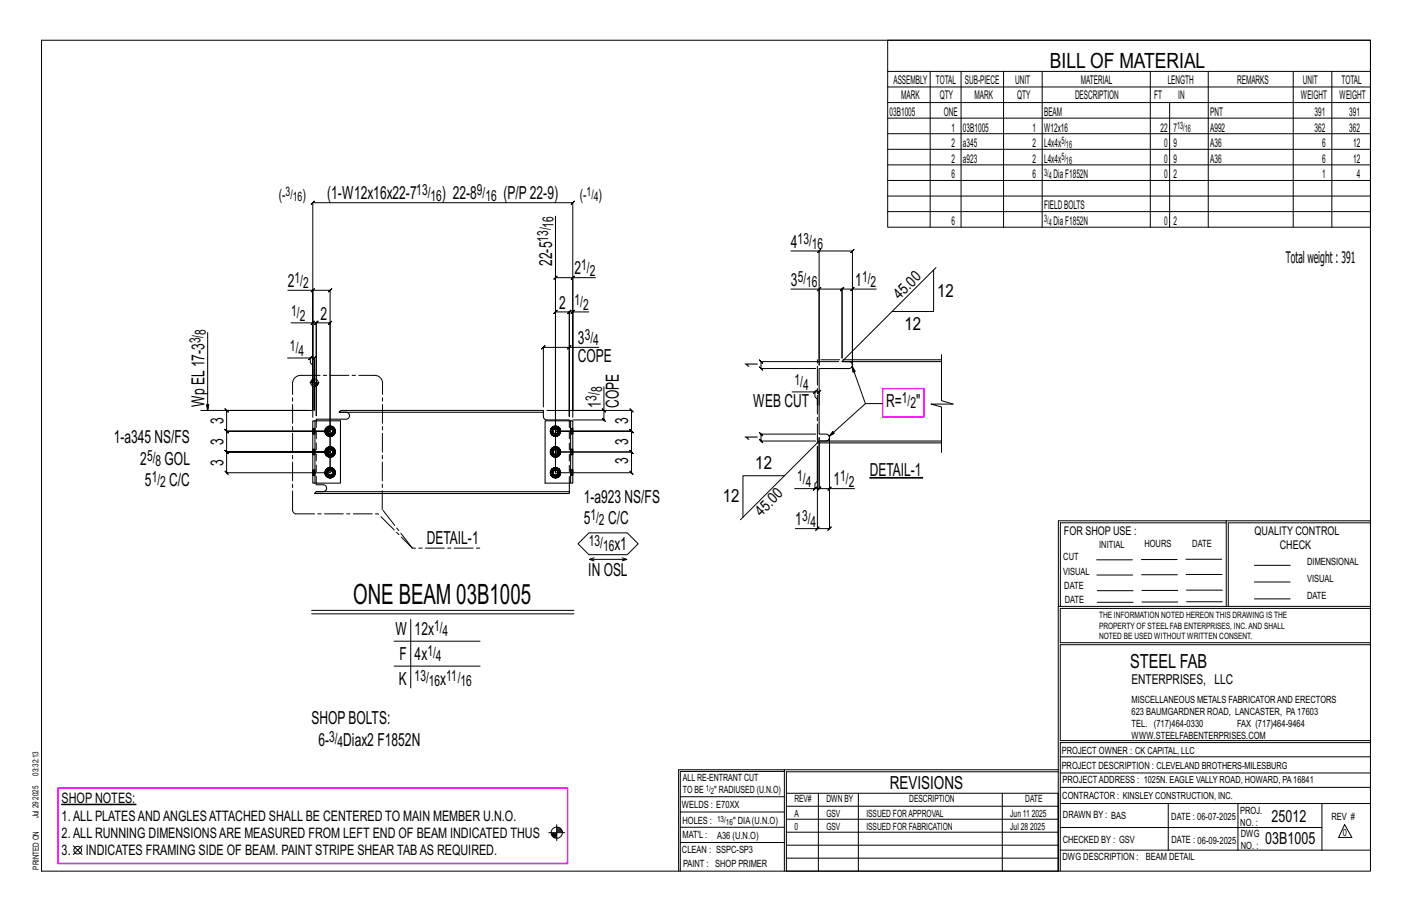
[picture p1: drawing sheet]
<svg xmlns="http://www.w3.org/2000/svg" width="432mm" height="279mm" viewBox="0 0 432 279" stroke-linecap="round" stroke-linejoin="round" font-family="sans-serif">
<path d="M266 146h16.2v.2h-16.2zM18.9 245.8h22.7v.2h-22.7z" fill="#000" stroke="#000" stroke-width=".31"/>
<g fill="none" stroke="#000" stroke-width=".31">
<path d="M12.7 12.3h406.4v254h-406.4zM271.5 12.3h147.6v57.2h-147.6zM271.5 21.8h147.6M271.5 26.6h147.6M271.5 31.4h147.6M271.5 36.1h147.6M284.5 21.8v47.7M293.9 21.8v47.7M306.9 21.8v47.7M318.7 21.8v47.7M351.8 21.8v47.7M357.7 31.4v38.1"/>
<path d="M369.5 21.8v47.7M395.5 21.8v47.7M407.3 21.8v47.7M271.5 40.9h147.6M271.5 45.6h147.6M271.5 50.4h147.6M271.5 55.2h147.6M271.5 59.9h147.6M169.9 66.1v78.4v-59.6l-.5 .5 1-1-.5 .5h5.3M241.9 76.7h8.6v34.9v-23.2h-8.6M250.5 76.7l.5-.5-1 1zM250.5 76.7h10.2l-.5 .5 1-1-.5 .5v34.9v-23.2h7.3"/>
<path d="M271.5 64.7h147.6M88 88.7h7.7v36.8v-63.5l-.5 .5 1-1-.5 .5h79.5l-.5 .5 1-1-.5 .5v63.5M89 98.7h6.7v26.8h-34.3M95.7 88.7h5.2l-.5 .5 1-1-.5 .5v55.8h-31.6l.5 .5-1-1 .5 .5v-6.3l.5 .5-1-1 .5 .5h31.6h-31.6l.5 .5-1-1 .5 .5v-6.4l.5 .5-1-1 .5 .5h31.6h-31.6l.5 .5-1-1 .5 .5v-6.3l.5 .5-1-1 .5 .5h24.9M95.7 98.7h1l-.5 .5 1-1-.5 .5v28.4v-28.4l-.5 .5 1-1-.5 .5h4.2l-.5 .5 1-1-.5 .5v45.8M96.2 88.2l-1 1zM96.2 98.2l-1 1zM175.2 95.4l.5-.5-1 1zM175.2 95.4h-1.1l.5-.5-1 1 .5-.5v31.9M175.7 84.4l-1 1zM180 95.4h-4.8v32.2M182.1 84.9h-6.9v40.6h17.9l-.5-.5 1 1-.5-.5v6.3l-.5-.5 1 1-.5-.5h-23.2h23.2l-.5-.5 1 1-.5-.5v6.4l-.5-.5 1 1-.5-.5h-23.2h23.2l-.5-.5 1 1-.5-.5v6.3l-.5-.5 1 1-.5-.5h-23.2v-49.1l-.5 .5 1-1-.5 .5h4.2l-.5 .5 1-1-.5 .5v31.9"/>
<path d="M250 88.9l1-1zM250.5 88.4h7l-.5 .5 1-1-.5 .5v21.1v-21.1l-.5 .5 1-1-.5 .5h3.2M260.7 88.4l.5-.5-1 1zM285.5 82.5v12.7h-12.7M286.2 81.8l-28.2 28.2M63.5 101.6v23.9l-.4-1.8h.8l-.4 1.8M87.9 109.4h7v1.5l.8 .8v15.9M94.8 117h2.8M94.9 109.4h1.3l-.5 .5 1-1-.5 .5v16.1M95.1 116.5v.5M95.3 116.2v.8M95.4 108.9l-1 1z"/>
<path d="M95.5 116v1M95.8 115.9v1.1M96 115.9v1.1M96.2 115.6v8.8M96.4 117v1.1M96.6 117v1.1M96.8 117v1M97 117v.8M97.2 117v.5M174.1 106.2l.5-.5-1 1zM174.1 106.2h-7.9l.5-.5-1 1 .5-.5v18.2M183.2 106.2h-9.1v21.1"/>
<path d="M184.7 118.2v7.3h-17.5M242.2 119.8h7v1.5l.8 .8v1.8M249.2 119.8h1.3l-.5 .5 1-1-.5 .5v4.1M256.4 110.5h-23.7l-.5-.5 1 1-.5-.5v2.2l-.5-.5 1 1-.5-.5h16.7M260.6 112l.2 1.8 .7-.3-.9-1.5 4 11.4M287.9 108.4v14.1l3.6 1h-6.8l3.2 .9v13.9M99.4 138.2h.5M99.4 131.8h.5M99.5 137.6l.5 .2-.1 .4M99.5 131.2l.5 .2-.1 .4M99.9 139.2l.5 .4M99.9 132.9l.5 .3"/>
<path d="M99.9 138.2l.1 .4-.5 .1M99.9 131.8l.1 .4-.5 .2M100 137.8l.2-.4-.3-.3a1.52 1.52 0 0 0 0 2.1l.3-.3-.2-.3M100 131.4l.2-.3-.3-.4a1.52 1.52 0 0 0 0 2.2l.3-.4-.2-.3M100.2 138.9l.3 .2-.1 .5 .5 .1M100.2 132.5l.3 .3-.1 .4 .5 .1M100.4 136.8l-.5 .3M100.4 130.4l-.5 .3M100.5 139.1l.4 .1v.5l.6-.1M100.5 132.8h.4v.5l.6-.1M100.9 136.6l-.5 .2 .1 .4-.3 .2M100.9 137.1l.4 .1 .2-.4 .5 .3-.3 .3"/>
<path d="M100.9 130.3l-.5 .1 .1 .5-.3 .2M100.9 130.8l.4 .1 .2-.5 .5 .3-.3 .4M101.3 137.2l.4 .2 .3 .8h.5l-.1 .5M101.3 130.9l.4 .2 .3 .7h.5l-.1 .6M101.5 136.8l-.6-.2v.5l-.4 .1M101.5 130.4l-.6-.1v.5l-.4 .1M101.7 138.9l.3 .3-.5 .4-.2-.5-.4 .1M101.7 132.5l.3 .4-.5 .3-.2-.4h-.4M101.9 138.6l.5 .1-.4 .5M101.9 132.2l.5 .2-.4 .5M102 138.2l-.3 .7-.4 .2M102 131.8l-.3 .7-.4 .3"/>
<path d="M102 137.1l.4 .5-.5 .2M102 130.7l.4 .5-.5 .2M102.4 137.6l.1 .6M102.4 131.2l.1 .6M168.3 138.2h.5M168.3 131.8h.5M168.5 131.2l.4 .2-.1 .4M168.5 137.6l.4 .2-.1 .4M168.8 132.9l.5 .3M168.8 139.2l.5 .4M168.8 131.8l.1 .4-.4 .2M168.8 138.2l.1 .4-.4 .1"/>
<path d="M168.9 131.4l.2-.3-.3-.4a1.52 1.52 0 0 0 0 2.2l.3-.4-.2-.3M168.9 137.8l.2-.4-.3-.3a1.52 1.52 0 0 0 0 2.1l.3-.3-.2-.3M169.1 132.5l.4 .3-.2 .4 .6 .1M169.1 138.9l.4 .2-.2 .5 .6 .1M169.3 130.4l-.5 .3M169.3 136.8l-.5 .3M169.5 132.8h.4v.5l.5-.1M169.5 139.1l.4 .1v.5l.5-.1M169.9 130.3l-.6 .1 .2 .5-.4 .2M169.9 130.8l.4 .1 .1-.5 .5 .3-.3 .4M169.9 136.6l-.6 .2 .2 .4-.4 .2M169.9 137.1l.4 .1 .1-.4 .5 .3-.3 .3"/>
<path d="M170.3 130.9l.3 .2 .3 .7h.5l-.1 .6M170.3 137.2l.3 .2 .3 .8h.5l-.1 .5M170.4 130.4l-.5-.1v.5l-.4 .1M170.4 136.8l-.5-.2v.5l-.4 .1M170.6 132.5l.3 .4-.5 .3-.1-.4h-.4M170.6 138.9l.3 .3-.5 .4-.1-.5-.4 .1M170.8 132.2l.5 .2-.4 .5M170.8 138.6l.5 .1-.4 .5M170.9 131.8l-.3 .7-.3 .3M170.9 138.2l-.3 .7-.3 .2M170.9 130.7l.4 .5-.5 .2M170.9 137.1l.4 .5-.5 .2"/>
<path d="M171.3 131.2l.1 .6M171.3 137.6l.1 .6M184.2 125l1 1zM184.7 125.5v2.9l-.5-.5 1 1-.5-.5h-9.5M248.7 120.3l1-1zM249.4 132.7h-16.7l-.5-.5 1 1-.5-.5v2.1l-.5-.5 1 1-.5-.5h16.7M250 135.4l-23.5 23.5M269.8 123.4h-5.2l-11 10 1-1.5 .5 .6-1.5 .9M99.4 144.5h.5M99.5 143.9l.5 .2-.1 .4M99.9 145.6l.5 .3M99.9 144.5l.1 .4-.5 .2"/>
<path d="M100 144.1l.2-.3-.3-.4a1.52 1.52 0 0 0 0 2.2l.3-.4-.2-.3M100.2 145.2l.3 .3-.1 .4 .5 .1M100.4 143.1l-.5 .3M100.5 145.5h.4v.5l.6-.1M100.9 143l-.5 .1 .1 .5-.3 .2M100.9 143.5l.4 .1 .2-.5 .5 .3-.3 .4M101.3 143.6l.4 .2 .3 .7h.5l-.1 .6M101.5 143.1l-.6-.1v.5l-.4 .1M101.7 145.2l.3 .4-.5 .3-.2-.4h-.4M101.9 144.9l.5 .2-.4 .5M102 144.5l-.3 .7-.4 .3M102 143.4l.4 .5-.5 .2"/>
<path d="M102.4 143.9l.1 .6M168.3 144.5h.5M168.5 143.9l.4 .2-.1 .4M168.8 145.6l.5 .3M168.8 144.5l.1 .4-.4 .2M168.9 144.1l.2-.3-.3-.4a1.52 1.52 0 0 0 0 2.2l.3-.4-.2-.3M169.1 145.2l.4 .3-.2 .4 .6 .1M169.3 143.1l-.5 .3M169.5 145.5h.4v.5l.5-.1M169.9 143l-.6 .1 .2 .5-.4 .2M169.9 143.5l.4 .1 .1-.5 .5 .3-.3 .4M170.3 143.6l.3 .2 .3 .7h.5l-.1 .6"/>
<path d="M170.4 143.1l-.5-.1v.5l-.4 .1M170.6 145.2l.3 .4-.5 .3-.1-.4h-.4M170.8 144.9l.5 .2-.4 .5M170.9 144.5l-.3 .7-.3 .3M170.9 143.4l.4 .5-.5 .2M171.3 143.9l.1 .6M239.9 145.4h-12.7v12.7M243 149.4h6.2v-1.5l.8-.8v-10.7v25.2h-6.8M248.7 149.9l1-1zM249.2 149.4h1.3l-.5 .5 1-1-.5 .5v-15.6v15.6l-.5 .5 1-1-.5 .5h3.2M254.2 148.9l-1 1zM261.3 149.4h-7.6v-15.6v27.8l.5-.5-1 1 .5-.5h-3.7"/>
<path d="M375 159.8h-50.7v25.6M375 159.2h-51.3l-.1 107.1M419.1 159.2h-44.1v26.2M419.1 159.8h-43.5v25.6M176.8 166.2l3.3-3.3h11.7l3.4 3.3-3.4 3.4h-11.7zM180.2 171h11.5l-1.5 .5M181.7 170.5l-1.5 .5 1.5 .5M190.2 170.5l1.5 .5M250.5 161.1l-1 1zM335.4 171.1h10.9M335.4 175.8h11M349 171h11"/>
<path d="M349.1 175.7h11M362.7 171h10.9M362.7 175.6h11M383.6 172.8h11M383.6 177.9h11M95.3 186.6h80.2M95.3 187.6h80.2M120.5 196h26.3M125.6 189.3v21M323.7 185.4h95.4M335.5 184.1h11M335.5 180.6h11"/>
<path d="M349.2 184h11M349.2 180.5h11M362.9 180.4h10.9M362.9 184h10.9M383.6 183.1h11M419.1 186h-94.9v10.5h94.9M419.1 197.1h-94.9v29.3h94.9v.6h-94.9v39.3M120.5 203.6h26.3M239.9 235.8h-31.9v30.5M239.9 235.3h-32.4v31M323.6 235.3h-83.7v31M323.6 235.9h-83.1v6.6"/>
<path d="M324.2 236.3h94.9M324.2 231.4h94.9M22.4 258.5l2.7 2.7M25.1 258.5l-2.7 2.7M167.8 254.5h4.9M168.6 254.8h1.7M168.6 255.1h1.7M168.7 255.4h1.6M169 255.7h1.3M169.3 256h1M170.3 252.1v4.9M170.3 253.4h1.2"/>
<path d="M170.3 253.7h1.4M170.3 254.2h1.7M170.3 253.1h.9M170.3 254h1.6M208 252.9h31.9M208 257.5h31.9M208 243.6h31.9M208 248.2h31.9M240.5 242.5h83.1v23.8h-83.1zM240.5 258.4h83.1M240.5 254.4h83.1M240.5 250.4h83.1"/>
<path d="M240.5 246.5h83.1M250.3 242.5v23.8M262.5 242.5v23.8M306.5 242.5v23.8M324.2 253h80.1M324.2 245.6h94.9M324.2 259.9h94.9M324.2 240.7h94.9M357.3 245.6v14.3M378.6 245.6v14.3M404.3 245.6v14.3M411.2 252.1l2.2 3.9h-4z"/>
<path d="M240.5 262.3h83.1"/>
<circle cx="96.2" cy="117" r="1.16"/>
<circle cx="23.8" cy="259.9" r="1.17"/>
<circle cx="170.3" cy="254.5" r="1.71"/>
</g>
<path d="M269.9 118.8h12.6v8.7h-12.6zM17.8 240.9h155.8v23h-155.8z" fill="none" stroke="#f0f" stroke-width=".5"/>
<g fill="none" stroke="#000" stroke-width=".32">
<path d="M257.5 110.5h2.1a1.06 1.06 0 0 1 1.1 1.1 1.06 1.06 0 0 1-1.1 1.1h-9.1v20h2.1a1.06 1.06 0 0 1 1.1 1.1 1.06 1.06 0 0 1-1.1 1h-2.1M287.9 110h-29.9l-.5 .5h30.4M95.7 128.6h.6v19.1h-.6zM96.3 128.6h7.8v19.1h-7.8M103.7 126h2.1a1.06 1.06 0 0 1 1.1 1.1 1.06 1.06 0 0 1-1.1 1h-9.1v.5M104.3 125.5h61.9v.5h-62.5zM166.2 126v1.3a1.06 1.06 0 0 0 1 1.1h6.9v.2M174.5 128.6h.7v19.1h-.7zM174.5 128.6h-7.8v19.1h7.8M287.9 134.8h-37.4l-.5 .6h37.9M96.7 147.7v.5h2.1a1.06 1.06 0 0 1 1.1 1 1.06 1.06 0 0 1-1.1 1.1h-2.1M96.7 150.3h77.4v.6h-77.9z"/>
<path d="M174.1 147.7v2.6"/>
</g>
<g fill="none" stroke="#000" stroke-width=".31" stroke-dasharray="2 1.4">
<path d="M95.6 139h.7zM95.6 139v-.2M95.6 138.5v.3h.7v.2M95.6 138.2v-.4h.7v.4M95.6 137.8v-.2h.7v.2M95.6 137.6v-.2h.7v.2M95.6 137.4h.7M95.6 132.6l.7 .1zM95.6 132.6v-.2M95.6 132.1v.3h.7v.2M95.6 131.8v-.3h.7v.3M95.6 131.5v-.3h.7v.3"/>
<path d="M95.6 131.2v-.2h.7v.2M95.6 131h.7M96.3 138.5v-.3h-.7v.3h.7v.3M96.3 132.1v-.3h-.7v.3h.7v.3M96.7 128.6v19.1M99.4 138.2l.1 .6zM99.4 131.8l.1 .6zM99.4 138.2l.1 .5zM99.4 138.2l.8-1.4-.8 1.4 .8 1.3-.8-1.3h.5M99.4 131.8l.8-1.3-.8 1.3 .8 1.3-.8-1.3h.5M99.5 137.6l-.1 .6zM99.5 138.8l.3 .5z"/>
<path d="M99.5 131.2l-.1 .6zM99.5 132.4l.3 .5zM99.5 138.7l.5-.1-.1-.4M99.5 137.6l.5 .2-.1 .4M99.5 132.4l.5-.2-.1-.4M99.5 131.2l.5 .2-.1 .4M99.8 137l-.3 .6zM99.8 139.3l.5 .3zM99.8 137l.5-.3zM99.8 130.7l-.3 .5zM99.8 132.9l.5 .4zM99.8 130.7l.5-.4z"/>
<path d="M99.9 139.2l.5 .4zM99.9 139.2l.5 .4M99.9 137.1l.5-.3zM99.9 137.1l.5-.3M99.9 132.9l.5 .3zM99.9 132.9l.5 .3M99.9 130.7l.5-.3zM99.9 130.7l.5-.3M100 138.6l.5 .5M100 137.8l.5-.6M100 132.2l.5 .6M100 131.4l.5-.5"/>
<path d="M100.2 138.2l.1 .4zM100.2 131.8l.1 .4zM100.2 139.5h1.5zM100.2 136.8h1.5zM100.2 133.1h1.5zM100.2 130.5h1.5zM100.2 137.4l-.3-.3-.5 1.1 .1-.6v1.1l.4 .5-.4-.5 .4 .5 .3-.3M100.2 131.1l-.3-.4-.5 1.1 .1-.6v1.2l.4 .5-.4-.5 .4 .5 .3-.4M100.3 137.8l-.1 .4zM100.3 138.6l.2 .3zM100.3 137.8l.2-.3zM100.3 131.4l-.1 .4z"/>
<path d="M100.3 132.2l.2 .3zM100.3 131.4l.2-.3zM100.3 139.6l.6 .2zM100.3 136.7l.6-.1zM100.3 133.3l.6 .1zM100.3 130.3l.6-.1zM100.5 139.1l.4 .1v.5l-.5-.1 .5 .1-.5-.1zM100.5 138.9l.4 .1zM100.5 137.5l.4-.1zM100.5 132.8h.4v.5l-.5-.1 .5 .1-.5-.1zM100.5 132.5l.4 .1zM100.5 131.1l.4-.1z"/>
<path d="M100.9 136.6l-.5 .2 .5-.2-.5 .2 .1 .4 .4-.1M100.9 139.8l.7-.2zM100.9 139.7l.6-.1zM100.9 139.7l.6-.1M100.9 139.2l.4-.1 .2 .5M100.9 139l.4-.1zM100.9 137.4l.4 .1zM100.9 136.6l.6 .2-.6-.2 .6 .2-.2 .4-.4-.1zM100.9 136.6l.7 .1zM100.9 130.3l-.5 .1 .5-.1-.5 .1 .1 .5 .4-.1M100.9 133.4l.7-.1zM100.9 133.3l.6-.1z"/>
<path d="M100.9 133.3l.6-.1M100.9 132.8h.4l.2 .4M100.9 132.6l.4-.1zM100.9 131l.4 .1zM100.9 130.3l.6 .1-.6-.1 .6 .1-.2 .5-.4-.1zM100.9 130.2l.7 .1zM101.3 139.1l.4-.2M101.3 138.9l.3-.3zM101.3 137.5l.3 .3zM101.3 137.2l.4 .2M101.3 132.8l.4-.3M101.3 132.5l.3-.3z"/>
<path d="M101.3 131.1l.3 .3zM101.3 130.9l.4 .2M101.5 139.6l.5-.4zM101.5 139.6l.5-.4M101.5 136.8l.5 .3zM101.5 136.8l.5 .3M101.5 133.2l.5-.3zM101.5 133.2l.5-.3M101.5 130.4l.5 .3zM101.5 130.4l.5 .3M101.6 139.6l.5-.3zM101.6 136.7l.5 .3z"/>
<path d="M101.6 133.3l.5-.4zM101.6 130.3l.5 .4zM101.6 137.8l.1 .4zM101.6 131.4l.1 .4zM101.7 136.8l.8 1.4zM101.7 130.5l.8 1.3zM101.7 138.2l-.1 .4zM101.7 131.8l-.1 .4zM101.9 138.6l.5 .1-.4 .5M101.9 137.8l.5-.2-.4-.5M101.9 132.2l.5 .2-.4 .5M101.9 131.4l.5-.2-.4-.5"/>
<path d="M102 139.2l-.3-.3 .3-.7M102 137.1l-.3 .3 .3 .8h.5l-.1 .5M102 132.9l-.3-.4 .3-.7M102 130.7l-.3 .4 .3 .7h.5l-.1 .6M102.1 137l.3 .6zM102.1 130.7l.3 .5zM102.4 137.6l.1 .6zM102.4 137.6l.1 .6M102.4 131.2l.1 .6zM102.4 131.2l.1 .6M102.4 138.8l-.3 .5zM102.4 132.4l-.3 .5z"/>
<path d="M102.5 138.2l-.8 1.3zM102.5 131.8l-.8 1.3zM102.5 138.2l-.1 .6zM102.5 131.8l-.1 .6zM168.3 131.8l.1 .6zM168.3 138.2l.1 .6zM168.3 131.8l.2 .6zM168.3 131.8l.8-1.3-.8 1.3 .8 1.3-.8-1.3h.5M168.3 138.2l.2 .5zM168.3 138.2l.8-1.4-.8 1.4 .8 1.3-.8-1.3h.5M168.4 131.2l-.1 .6zM168.4 132.4l.3 .5z"/>
<path d="M168.4 137.6l-.1 .6zM168.4 138.8l.3 .5zM168.5 132.4l.4-.2-.1-.4M168.5 131.2l.4 .2-.1 .4M168.5 138.7l.4-.1-.1-.4M168.5 137.6l.4 .2-.1 .4M168.7 130.7l-.3 .5zM168.7 132.9l.6 .4zM168.7 130.7l.6-.4zM168.7 137l-.3 .6zM168.7 139.3l.6 .3zM168.7 137l.6-.3z"/>
<path d="M168.8 132.9l.5 .3zM168.8 132.9l.5 .3M168.8 130.7l.5-.3zM168.8 130.7l.5-.3M168.8 139.2l.5 .4zM168.8 139.2l.5 .4M168.8 137.1l.5-.3zM168.8 137.1l.5-.3M168.9 132.2l.6 .6M168.9 131.4l.6-.5M168.9 138.6l.6 .5M168.9 137.8l.6-.6"/>
<path d="M169.1 131.8l.1 .4zM169.1 138.2l.1 .4zM169.1 133.1h1.5zM169.1 130.5h1.5zM169.1 139.5h1.5zM169.1 136.8h1.5zM169.1 131.1l-.3-.4-.5 1.1 .2-.6v1.2l.3 .5-.3-.5 .3 .5 .3-.4M169.1 137.4l-.3-.3-.5 1.1 .2-.6v1.1l.3 .5-.3-.5 .3 .5 .3-.3M169.2 131.4l-.1 .4zM169.2 132.2l.3 .3zM169.2 131.4l.3-.3zM169.2 137.8l-.1 .4z"/>
<path d="M169.2 138.6l.3 .3zM169.2 137.8l.3-.3zM169.3 133.3l.6 .1zM169.3 130.3l.6-.1zM169.3 139.6l.6 .2zM169.3 136.7l.6-.1zM169.5 132.8h.4v.5l-.6-.1 .6 .1-.6-.1zM169.5 132.5l.4 .1zM169.5 131.1l.4-.1zM169.5 139.1l.4 .1v.5l-.6-.1 .6 .1-.6-.1zM169.5 138.9l.4 .1zM169.5 137.5l.4-.1z"/>
<path d="M169.9 130.3l-.6 .1 .6-.1-.6 .1 .2 .5 .4-.1M169.9 133.4l.6-.1zM169.9 133.3l.5-.1zM169.9 133.3l.5-.1M169.9 132.8h.4l.1 .4M169.9 132.6l.4-.1zM169.9 131l.4 .1zM169.9 130.3l.5 .1-.5-.1 .5 .1-.1 .5-.4-.1zM169.9 130.2l.6 .1zM169.9 136.6l-.6 .2 .6-.2-.6 .2 .2 .4 .4-.1M169.9 139.8l.6-.2zM169.9 139.7l.5-.1z"/>
<path d="M169.9 139.7l.5-.1M169.9 139.2l.4-.1 .1 .5M169.9 139l.4-.1zM169.9 137.4l.4 .1zM169.9 136.6l.5 .2-.5-.2 .5 .2-.1 .4-.4-.1zM169.9 136.6l.6 .1zM170.3 132.8l.3-.3M170.3 132.5l.3-.3zM170.3 131.1l.3 .3zM170.3 130.9l.3 .2M170.3 139.1l.3-.2M170.3 138.9l.3-.3z"/>
<path d="M170.3 137.5l.3 .3zM170.3 137.2l.3 .2M170.4 133.2l.5-.3zM170.4 133.2l.5-.3M170.4 130.4l.5 .3zM170.4 130.4l.5 .3M170.4 139.6l.5-.4zM170.4 139.6l.5-.4M170.4 136.8l.5 .3zM170.4 136.8l.5 .3M170.5 133.3l.5-.4zM170.5 130.3l.5 .4z"/>
<path d="M170.5 139.6l.5-.3zM170.5 136.7l.5 .3zM170.6 131.4l.1 .4zM170.6 137.8l.1 .4zM170.6 130.5l.8 1.3zM170.6 136.8l.8 1.4zM170.7 131.8l-.1 .4zM170.7 138.2l-.1 .4zM170.8 132.2l.5 .2-.4 .5M170.8 131.4l.5-.2-.4-.5M170.8 138.6l.5 .1-.4 .5M170.8 137.8l.5-.2-.4-.5"/>
<path d="M170.9 132.9l-.3-.4 .3-.7M170.9 130.7l-.3 .4 .3 .7h.5l-.1 .6M170.9 139.2l-.3-.3 .3-.7M170.9 137.1l-.3 .3 .3 .8h.5l-.1 .5M171 130.7l.3 .5zM171 137l.3 .6zM171.3 131.2l.1 .6zM171.3 131.2l.1 .6M171.3 137.6l.1 .6zM171.3 137.6l.1 .6M171.3 132.4l-.3 .5zM171.3 131.2l.2 .6z"/>
<path d="M171.3 138.8l-.3 .5zM171.3 137.6l.2 .6zM171.4 131.8l-.8 1.3zM171.4 138.2l-.8 1.3zM171.5 131.8l-.2 .6zM171.5 138.2l-.2 .6zM174.5 131h.7zM174.5 131.5v.3h.7v-.3h-.7v-.3M174.5 137.3l.7 .1zM174.5 137.8v.4h.7v-.4h-.7v-.2M175.2 131v.2M175.2 131.5v-.3h-.7v-.2"/>
<path d="M175.2 131.8v.3h-.7v-.3M175.2 132.1v.3h-.7v-.3M175.2 132.4v.2h-.7v-.2M175.2 132.6h-.7M175.2 137.4v.2M175.2 137.8v-.2h-.7v-.2M175.2 138.2v.3h-.7v-.3M175.2 138.5v.3h-.7v-.3M175.2 138.8v.2h-.7v-.2M175.2 139h-.7M95.6 145.3l.7 .1zM95.6 145.3v-.2"/>
<path d="M95.6 144.8v.3h.7v.2M95.6 144.5v-.3h.7v.3M95.6 144.2v-.3h.7v.3M95.6 143.9v-.2h.7v.2M95.6 143.7h.7M96.3 144.8v-.3h-.7v.3h.7v.3M99.4 144.5l.1 .6zM99.4 144.5l.8-1.3-.8 1.3 .8 1.3-.8-1.3h.5M99.5 143.9l-.1 .6zM99.5 145.1l.3 .5zM99.5 145.1l.5-.2-.1-.4M99.5 143.9l.5 .2-.1 .4"/>
<path d="M99.8 143.4l-.3 .5zM99.8 145.6l.5 .4zM99.8 143.4l.5-.4zM99.9 145.6l.5 .3zM99.9 145.6l.5 .3M99.9 143.4l.5-.3zM99.9 143.4l.5-.3M100 144.9l.5 .6M100 144.1l.5-.5M100.2 144.5l.1 .4zM100.2 145.8h1.5zM100.2 143.2h1.5z"/>
<path d="M100.2 143.8l-.3-.4-.5 1.1 .1-.6v1.2l.4 .5-.4-.5 .4 .5 .3-.4M100.3 144.1l-.1 .4zM100.3 144.9l.2 .3zM100.3 144.1l.2-.3zM100.3 146l.6 .1zM100.3 143l.6-.1zM100.5 145.5h.4v.5l-.5-.1 .5 .1-.5-.1zM100.5 145.2l.4 .1zM100.5 143.8l.4-.1zM100.9 143l-.5 .1 .5-.1-.5 .1 .1 .5 .4-.1M100.9 146.1l.7-.1zM100.9 146l.6-.1z"/>
<path d="M100.9 146l.6-.1M100.9 145.5h.4l.2 .4M100.9 145.3l.4-.1zM100.9 143.7l.4 .1zM100.9 143l.6 .1-.6-.1 .6 .1-.2 .5-.4-.1zM100.9 142.9l.7 .1zM101.3 145.5l.4-.3M101.3 145.2l.3-.3zM101.3 143.8l.3 .3zM101.3 143.6l.4 .2M101.5 145.9l.5-.3zM101.5 145.9l.5-.3"/>
<path d="M101.5 143.1l.5 .3zM101.5 143.1l.5 .3M101.6 146l.5-.4zM101.6 143l.5 .4zM101.6 144.1l.1 .4zM101.7 143.2l.8 1.3zM101.7 144.5l-.1 .4zM101.9 144.9l.5 .2-.4 .5M101.9 144.1l.5-.2-.4-.5M102 145.6l-.3-.4 .3-.7M102 143.4l-.3 .4 .3 .7h.5l-.1 .6M102.1 143.4l.3 .5z"/>
<path d="M102.4 143.9l.1 .6zM102.4 143.9l.1 .6M102.4 145.1l-.3 .5zM102.5 144.5l-.8 1.3zM102.5 144.5l-.1 .6zM168.3 144.5l.1 .6zM168.3 144.5l.2 .6zM168.3 144.5l.8-1.3-.8 1.3 .8 1.3-.8-1.3h.5M168.4 143.9l-.1 .6zM168.4 145.1l.3 .5zM168.5 145.1l.4-.2-.1-.4M168.5 143.9l.4 .2-.1 .4"/>
<path d="M168.7 143.4l-.3 .5zM168.7 145.6l.6 .4zM168.7 143.4l.6-.4zM168.8 145.6l.5 .3zM168.8 145.6l.5 .3M168.8 143.4l.5-.3zM168.8 143.4l.5-.3M168.9 144.9l.6 .6M168.9 144.1l.6-.5M169.1 144.5l.1 .4zM169.1 145.8h1.5zM169.1 143.2h1.5z"/>
<path d="M169.1 143.8l-.3-.4-.5 1.1 .2-.6v1.2l.3 .5-.3-.5 .3 .5 .3-.4M169.2 144.1l-.1 .4zM169.2 144.9l.3 .3zM169.2 144.1l.3-.3zM169.3 146l.6 .1zM169.3 143l.6-.1zM169.5 145.5h.4v.5l-.6-.1 .6 .1-.6-.1zM169.5 145.2l.4 .1zM169.5 143.8l.4-.1zM169.9 143l-.6 .1 .6-.1-.6 .1 .2 .5 .4-.1M169.9 146.1l.6-.1zM169.9 146l.5-.1z"/>
<path d="M169.9 146l.5-.1M169.9 145.5h.4l.1 .4M169.9 145.3l.4-.1zM169.9 143.7l.4 .1zM169.9 143l.5 .1-.5-.1 .5 .1-.1 .5-.4-.1zM169.9 142.9l.6 .1zM170.3 145.5l.3-.3M170.3 145.2l.3-.3zM170.3 143.8l.3 .3zM170.3 143.6l.3 .2M170.4 145.9l.5-.3zM170.4 145.9l.5-.3"/>
<path d="M170.4 143.1l.5 .3zM170.4 143.1l.5 .3M170.5 146l.5-.4zM170.5 143l.5 .4zM170.6 144.1l.1 .4zM170.6 143.2l.8 1.3zM170.7 144.5l-.1 .4zM170.8 144.9l.5 .2-.4 .5M170.8 144.1l.5-.2-.4-.5M170.9 145.6l-.3-.4 .3-.7M170.9 143.4l-.3 .4 .3 .7h.5l-.1 .6M171 143.4l.3 .5z"/>
<path d="M171.3 143.9l.1 .6zM171.3 143.9l.1 .6M171.3 145.1l-.3 .5zM171.3 143.9l.2 .6zM171.4 144.5l-.8 1.3zM171.5 144.5l-.2 .6zM174.1 147.7v-19.1M174.5 143.7h.7zM174.5 144.2v.3h.7v-.3h-.7v-.3M175.2 143.7v.2M175.2 144.2v-.3h-.7v-.2M175.2 144.5v.3h-.7v-.3"/>
<path d="M175.2 144.8v.3h-.7v-.3M175.2 145.1v.2h-.7v-.2M175.2 145.3h-.7"/>
</g>
<path d="M92.1 114.7a2.5 2.5 0 0 0-2.6 2.4M92.1 114.7h22.5M117 117.1a2.38 2.38 0 0 0-2.4-2.4M250 135.4v-25.4h8M89.5 155.8v-38.7M89.5 155.8l.3 .9 .6 .4M90.4 157.1h25.2l10.5 10.5h21.2M116.9 155.8l.1-38.7M126.1 167.6l-9.1-11.8" fill="none" stroke="#000" stroke-width=".31" stroke-dasharray="5.8 1 1 1"/>
<text font-size="8.6" x="108" y="184.6">ONE BEAM 03B1005</text>
<text font-size="6.4" x="321.1" y="20.7">BILL OF MATERIAL</text>
<text font-size="5.9" x="345.6" y="204.1">STEEL FAB</text>
<g font-size="5.5">
<text x="100.1" y="61">(1-W12x16x22-7</text>
<text x="135.2" y="61">) 22-8</text>
<text x="154" y="61">(P/P22-9)</text>
<text x="241.9" y="75.7">4</text>
<text x="168.9" y="81.3" transform="rotate(-90 168.9 81.3)">22-5</text>
<text x="175.7" y="83.9">2</text>
<text x="88" y="87.7">2</text>
<text x="241.9" y="87.4">3</text>
<text x="261.6" y="87.4">1</text>
<text x="171" y="94.4">2</text>
<text x="286.6" y="90.7">12</text>
<text x="98.1" y="97.7">2</text>
<text x="276.6" y="100.8">12</text>
<text x="176.7" y="105.2">3</text>
<text x="176.7" y="110.7">COPE</text>
<text x="231.7" y="112.6" transform="rotate(-90 231.7 112.6)">1</text>
<text x="62.5" y="124.4" transform="rotate(-90 62.5 124.4)">Wp EL17-3</text>
<text x="183.7" y="124.6" transform="rotate(-90 183.7 124.6)">1</text>
<text x="189.2" y="124.6" transform="rotate(-90 189.2 124.6)">COPE</text>
<text x="230.3" y="124.3">WEB CUT</text>
<text x="271" y="124.4">R=</text>
<text x="280.2" y="124.4">&quot;</text>
<text x="68.3" y="129.7" transform="rotate(-90 68.3 129.7)">3</text>
<text x="192.1" y="129.7" transform="rotate(-90 192.1 129.7)">3</text>
<text x="34.8" y="135.5">1-a345 NS/FS</text>
<text x="68.3" y="136" transform="rotate(-90 68.3 136)">3</text>
<text x="192.1" y="136" transform="rotate(-90 192.1 136)">3</text>
<text x="231.7" y="134.8" transform="rotate(-90 231.7 134.8)">1</text>
<text x="42.9" y="142.1">2</text>
<text x="50.3" y="142.1">GOL</text>
<text x="68.3" y="142.4" transform="rotate(-90 68.3 142.4)">3</text>
<text x="192.1" y="141.9" transform="rotate(-90 192.1 141.9)">3</text>
<text x="231" y="143.4">12</text>
<text x="44.3" y="148.6">5</text>
<text x="51.8" y="148.6">C/C</text>
<text x="254.9" y="148.4">1</text>
<text x="266" y="145.7">DETAIL-1</text>
<text x="178.5" y="153.6">1-a923 NS/FS</text>
<text x="221" y="153.6">12</text>
<text x="178.5" y="160.2">5</text>
<text x="185.9" y="160.2">C/C</text>
<text x="243.2" y="160.6">1</text>
<text x="130.5" y="166.1">DETAIL-1</text>
<text x="187.9" y="168">x1</text>
<text x="179.9" y="176">IN OSL</text>
<text x="120.9" y="194.1">W</text>
<text x="126.8" y="194.1">12x</text>
<text x="122.2" y="201.7">F</text>
<text x="126.8" y="201.7">4x</text>
<text x="122" y="209.3">K</text>
<text x="134.6" y="209.3">x</text>
<text x="95.3" y="221.4">SHOPBOLTS:</text>
<text x="97.3" y="227.9">6-</text>
<text x="105" y="227.9">Diax2 F1852N</text>
<text x="272.2" y="241.1">REVISIONS</text>
</g>
<g font-size="5.1">
<text x="388.9" y="251.3">25012</text>
<text x="386.9" y="258.1">03B1005</text>
</g>
<text font-size="4.9" x="393.2" y="80.5">Totalweight : 391</text>
<g font-size="4.7">
<text x="127.3" y="59.7">13/</text>
<text x="145.8" y="59.7">9/</text>
<text x="85.2" y="61.1">(-</text>
<text x="92.5" y="61.1">)</text>
<text x="131.7" y="61.4">16</text>
<text x="148.4" y="61.4">16</text>
<text x="177.3" y="61.1">(-</text>
<text x="183.1" y="61.1">)</text>
<text x="169.3" y="69.6" transform="rotate(-90 169.3 69.6)">16</text>
<text x="167.6" y="73.9" transform="rotate(-90 167.6 73.9)">13/</text>
<text x="243.9" y="74.5">13/</text>
<text x="248.3" y="76.1">16</text>
<text x="177.7" y="82.6">1/</text>
<text x="90.1" y="86.5">1/</text>
<text x="92.7" y="88.2">2</text>
<text x="180.3" y="84.3">2</text>
<text x="243.9" y="86.1">5/</text>
<text x="246.6" y="87.8">16</text>
<text x="263.6" y="86.1">1/</text>
<text x="266.2" y="87.8">2</text>
<text x="175.7" y="93.1">1/</text>
<text x="178.3" y="94.8">2</text>
<text x="275.1" y="91.7" transform="rotate(-45 275.1 91.7)">45.0</text>
<text x="89" y="96.5">1/</text>
<text x="91.6" y="98.1">2</text>
<text x="61.3" y="104.9" transform="rotate(-90 61.3 104.9)">3/</text>
<text x="62.9" y="102.3" transform="rotate(-90 62.9 102.3)">8</text>
<text x="88.7" y="107.2">1/</text>
<text x="178.8" y="104">3/</text>
<text x="181.4" y="105.6">4</text>
<text x="91.3" y="108.9">4</text>
<text x="184.1" y="120" transform="rotate(-90 184.1 120)">8</text>
<text x="243" y="117.6">1/</text>
<text x="245.6" y="119.2">4</text>
<text x="182.5" y="122.6" transform="rotate(-90 182.5 122.6)">3/</text>
<text x="275.8" y="123.2">1/</text>
<text x="278.4" y="124.8">2</text>
<text x="45" y="140.8">5/</text>
<text x="47.6" y="142.5">8</text>
<text x="46.4" y="147.3">1/</text>
<text x="49" y="149">2</text>
<text x="243.8" y="147.1">1/</text>
<text x="246.4" y="148.8">4</text>
<text x="257" y="147.1">1/</text>
<text x="259.6" y="148.8">2</text>
<text x="180.6" y="158.9">1/</text>
<text x="183.2" y="160.6">2</text>
<text x="232.8" y="158" transform="rotate(-45 232.8 158)">45.0</text>
<text x="245.3" y="159.4">3/</text>
<text x="247.9" y="161">4</text>
<text x="180.1" y="166.8">13/</text>
<text x="184.4" y="168.4">16</text>
<text x="132.7" y="192.8">1/</text>
<text x="135.4" y="194.5">4</text>
<text x="130.7" y="200.4">1/</text>
<text x="133.3" y="202.1">4</text>
<text x="126.8" y="208.1">13/</text>
<text x="131.2" y="209.7">16</text>
<text x="136.5" y="208.1">11/</text>
<text x="140.8" y="209.7">16</text>
<text x="100.6" y="226.7">3/</text>
<text x="103.2" y="228.4">4</text>
</g>
<g font-size="4.4">
<text x="18.9" y="245.6">SHOP NOTES:</text>
<text x="18.9" y="250.8">1.ALL PLATESANDANGLESATTACHED SHALL BE CENTERED TO MAIN MEMBER U.N.O.</text>
<text x="18.9" y="256.1">2.ALL RUNNING DIMENSIONSARE MEASURED FROM LEFT END OF BEAM INDICATED THUS</text>
<text x="18.9" y="261.3">3.</text>
<text x="26.3" y="261.3">INDICATES FRAMING SIDE OF BEAM. PAINT STRIPE SHEAR TABAS REQUIRED.</text>
</g>
<text font-size="4.2" x="346" y="209.1">ENTERPRISES, LLC</text>
<g font-size="4">
<text x="87.3" y="60.1">3/</text>
<text x="89.5" y="61.5">16</text>
<text x="179.4" y="60.1">1/</text>
<text x="181.6" y="61.5">4</text>
</g>
<g font-size="3.7">
<text x="273.2" y="25.6">ASSEMBLY</text>
<text x="286.2" y="25.6">TOTAL</text>
<text x="295.1" y="25.6">SUB-PIECE</text>
<text x="310.4" y="25.6">UNIT</text>
<text x="330.5" y="25.6">MATERIAL</text>
<text x="357.1" y="25.6">LENGTH</text>
<text x="378.3" y="25.6">REMARKS</text>
<text x="398.4" y="25.6">UNIT</text>
<text x="410.2" y="25.6">TOTAL</text>
<text x="272.1" y="35.5">03B1005</text>
<text x="275.6" y="30.4">MARK</text>
<text x="287.4" y="30.4">QTY</text>
<text x="288.6" y="35.5">ONE</text>
<text x="298" y="30.4">MARK</text>
<text x="311" y="30.4">QTY</text>
<text x="319.3" y="35.5">BEAM</text>
<text x="328.7" y="30.4">DESCRIPTION</text>
<text x="353" y="30.4">FT</text>
<text x="360.3" y="30.4">IN</text>
<text x="370.1" y="35.5">PNT</text>
<text x="397.8" y="30.4">WEIGHT</text>
<text x="402" y="35.5">391</text>
<text x="409.6" y="30.4">WEIGHT</text>
<text x="412.6" y="35.5">391</text>
<text x="290.9" y="40.2">1</text>
<text x="294.5" y="40.2">03B1005</text>
<text x="315.8" y="40.2">1</text>
<text x="319.3" y="40.2">W12x16</text>
<text x="354.9" y="40.2">22</text>
<text x="358.9" y="40.2">7</text>
<text x="370.1" y="40.2">A992</text>
<text x="402" y="40.2">362</text>
<text x="412.6" y="40.2">362</text>
<text x="290.9" y="45">2</text>
<text x="294.5" y="45">a345</text>
<text x="315.8" y="45">2</text>
<text x="319.3" y="45">L4x4x</text>
<text x="356" y="45">0</text>
<text x="358.9" y="45">9</text>
<text x="370.1" y="45">A36</text>
<text x="404.3" y="45">6</text>
<text x="413.8" y="45">12</text>
<text x="290.9" y="49.7">2</text>
<text x="294.5" y="49.7">a923</text>
<text x="315.8" y="49.7">2</text>
<text x="319.3" y="49.7">L4x4x</text>
<text x="356" y="49.7">0</text>
<text x="358.9" y="49.7">9</text>
<text x="370.1" y="49.7">A36</text>
<text x="404.3" y="49.7">6</text>
<text x="413.8" y="49.7">12</text>
<text x="290.9" y="54.5">6</text>
<text x="315.8" y="54.5">6</text>
<text x="322.2" y="54.5">DiaF1852N</text>
<text x="356" y="54.5">0</text>
<text x="358.9" y="54.5">2</text>
<text x="404.3" y="54.5">1</text>
<text x="415" y="54.5">4</text>
<text x="319.3" y="64">FIELDBOLTS</text>
<text x="290.9" y="68.8">6</text>
<text x="322.2" y="68.8">DiaF1852N</text>
<text x="356" y="68.8">0</text>
<text x="358.9" y="68.8">2</text>
<text x="325.3" y="163.4">FOR SHOP USE :</text>
<text x="383.7" y="163.4">QUALITY CONTROL</text>
<text x="391.4" y="167.8">CHECK</text>
</g>
<g font-size="3.1">
<text x="360" y="39.4">13/</text>
<text x="362.3" y="40.5">16</text>
<text x="324.6" y="44.1">5/</text>
<text x="326" y="45.3">16</text>
<text x="319.3" y="53.7">3/</text>
<text x="324.6" y="48.9">5/</text>
<text x="326" y="50">16</text>
<text x="320.7" y="54.8">4</text>
<text x="319.3" y="68">3/</text>
<text x="320.7" y="69.1">4</text>
<text x="336.2" y="167.4">INITIAL</text>
<text x="350" y="167.1">HOURS</text>
<text x="364.6" y="167.2">DATE</text>
<text x="325.2" y="171.3">CUT</text>
<text x="399.8" y="172.8">DIMENSIONAL</text>
<text x="325.1" y="175.8">VISUAL</text>
<text x="399.8" y="177.9">VISUAL</text>
<text x="325.5" y="180">DATE</text>
<text x="325.7" y="184.4">DATE</text>
<text x="399.8" y="183.1">DATE</text>
<text x="346" y="215">MISCELLANEOUS METALS FABRICATORAND ERECTORS</text>
<text x="346" y="218.6">623 BAUMGARDNER ROAD, LANCASTER, PA17603</text>
<text x="346" y="225.8">WWW.STEELFABENTERPRISES.COM</text>
<text x="346" y="222.2">TEL. (717)464-0330</text>
<text x="378.3" y="222.2">FAX (717)464-9464</text>
<text x="324.7" y="230.5">PROJECT OWNER : CK CAPITAL, LLC</text>
<text x="208.8" y="238.8">ALL RE-ENTRANT CUT</text>
<text x="324.7" y="235.1">PROJECT DESCRIPTION : CLEVELAND BROTHERS-MILESBURG</text>
<text x="324.9" y="239.5">PROJECTADDRESS : 1025N. EAGLE VALLY ROAD, HOWARD, PA16841</text>
<text x="208.8" y="242.5">TO BE</text>
<text x="218.4" y="242.5">&quot; RADIUSED (U.N.O)</text>
<text x="242.9" y="245.3">REV#</text>
<text x="252.7" y="245.3">DWN BY</text>
<text x="278.1" y="245.3">DESCRIPTION</text>
<text x="313.5" y="245.3">DATE</text>
<text x="324.9" y="244.2">CONTRACTOR : KINSLEY CONSTRUCTION, INC.</text>
<text x="208.5" y="247">WELDS : E70XX</text>
<text x="208.7" y="251.7">HOLES :</text>
<text x="224.2" y="251.8">&quot; DIA(U.N.O)</text>
<text x="242.9" y="249.9">A</text>
<text x="252.7" y="249.9">GSV</text>
<text x="264.9" y="249.9">ISSUED FORAPPROVAL</text>
<text x="309" y="249.9">Jun 11</text>
<text x="315.5" y="249.9">2025</text>
<text x="325.1" y="250">DRAWN BY : BAS</text>
<text x="358.2" y="250.5">DATE : 06-07-2025</text>
<text x="379.3" y="248.9">PROJ.</text>
<text x="407.2" y="250.5">REV #</text>
<text x="208.7" y="256.3">MAT'L :</text>
<text x="219.3" y="256.4">A36 (U.N.O)</text>
<text x="242.9" y="253.8">0</text>
<text x="252.7" y="253.8">GSV</text>
<text x="264.9" y="253.8">ISSUED FOR FABRICATION</text>
<text x="309" y="253.8">Jul 28</text>
<text x="315" y="253.8">2025</text>
<text x="325" y="257.6">CHECKED BY : GSV</text>
<text x="358.3" y="257.7">DATE : 06-09-2025</text>
<text x="379.3" y="252.5">NO. :</text>
<text x="379.5" y="255.9">DWG</text>
<text x="410.6" y="255.5">0</text>
<text x="208.6" y="260.7">CLEAN : SSPC-SP3</text>
<text x="324.9" y="262.9">DWG DESCRIPTION :</text>
<text x="350.4" y="263">BEAM DETAIL</text>
<text x="379.5" y="259.5">NO. :</text>
<text x="208.9" y="265">PAINT : SHOP PRIMER</text>
</g>
<g font-size="2.7">
<text x="336.1" y="189">THE INFORMATION NOTED HEREON THIS DRAWING IS THE</text>
<text x="336.1" y="195.4">NOTED BE USED WITHOUT WRITTEN CONSENT.</text>
<text x="336.1" y="192.2">PROPERTY OF STEEL FAB ENTERPRISES, INC.AND SHALL</text>
</g>
<g font-size="2.6">
<text x="215.9" y="241.8">1/</text>
<text x="217.4" y="242.7">2</text>
<text x="219.3" y="251.1">13/</text>
<text x="222" y="252.1">16</text>
</g>
<g font-size="2.5">
<text x="11.7" y="237.1" transform="rotate(-90 11.7 237.1)">03:32:13</text>
<text x="11.8" y="244.4" transform="rotate(-90 11.8 244.4)">2025</text>
<text x="11.8" y="250.1" transform="rotate(-90 11.8 250.1)">Jul 29</text>
<text x="11.9" y="265.8" transform="rotate(-90 11.9 265.8)">PRINTED ON</text>
</g>
</svg>
